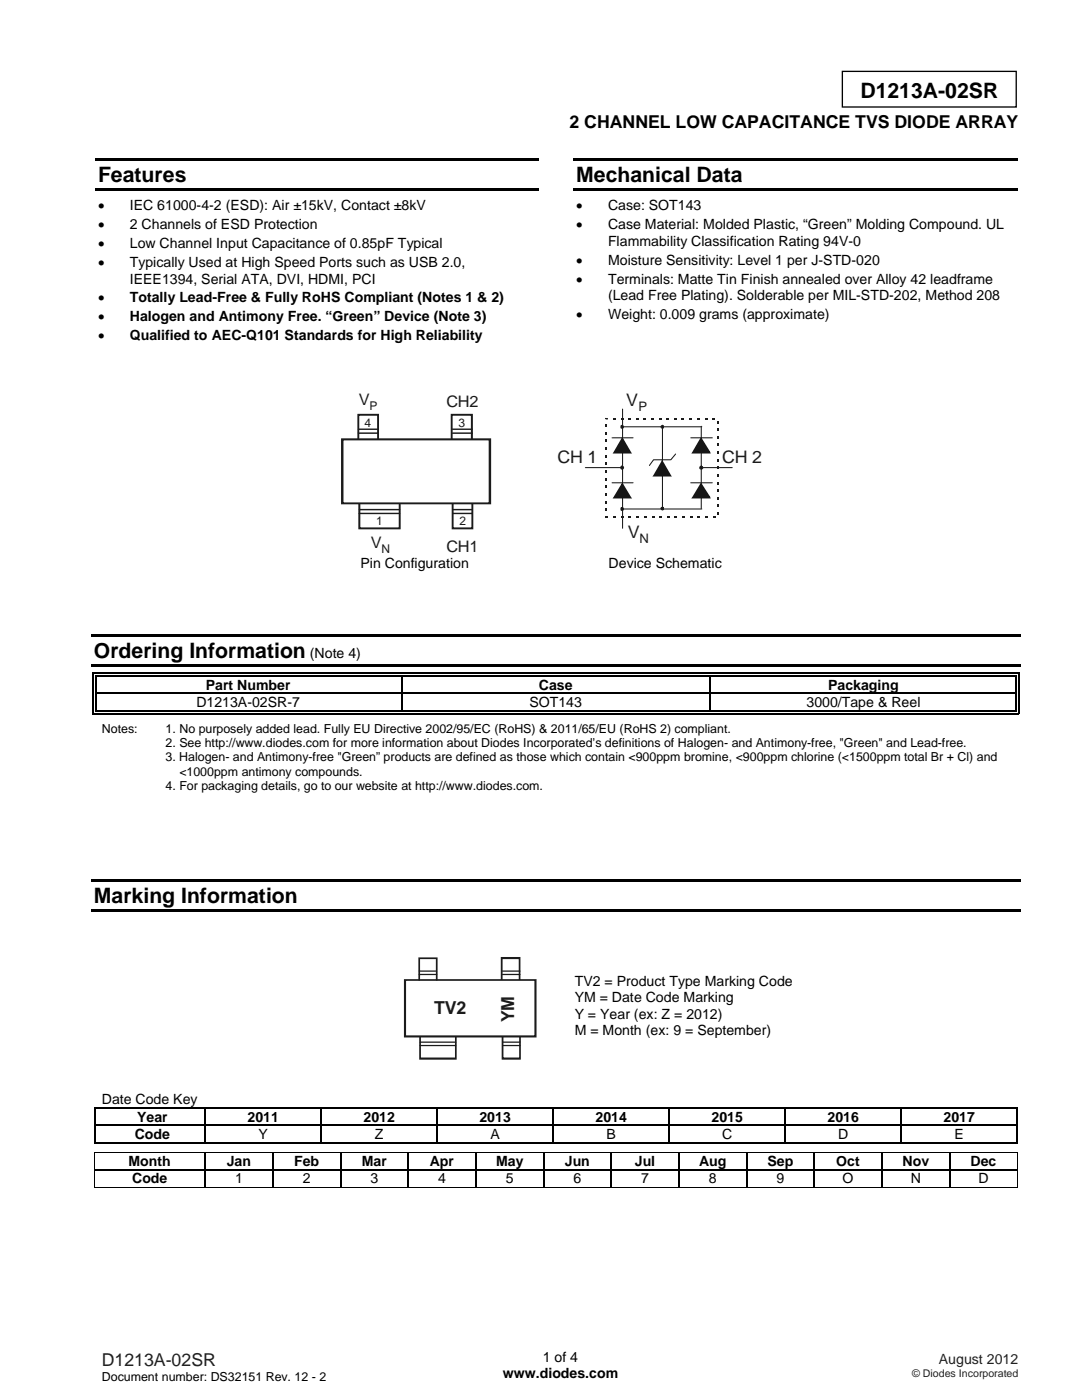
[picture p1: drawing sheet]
<svg xmlns="http://www.w3.org/2000/svg" width="216mm" height="279mm" viewBox="0 0 216 279" stroke-linecap="round" stroke-linejoin="round" font-family="sans-serif">
<path d="M168.1 14.2h34.7v7.2h-34.7z" fill="none" stroke="#000" stroke-width=".26"/>
<g fill="#000">
<path d="M19 31.5h88.6v.5h-88.6zM19 37.6h88.6v.5h-88.6zM114.4 31.5h88.7v.5h-88.7zM114.4 37.6h88.7v.5h-88.7zM18.2 126.5h185.5v.5h-185.5zM18.2 132.6h185.5v.6h-185.5zM18.5 134.2h.2v.8h-.2zM18.5 134.2h.7v.3h-.7zM18.5 138.3h.2v.2h-.2zM19 134.7h.2v.3h-.2zM19 138.3h.2v.2h-.2zM80.1 135h.3z"/>
<path d="M80.1 134.2h.8v.3h-.8zM80.1 134.7h.8v.3h-.8zM80.1 138.3h.3v.2h-.3zM141.5 135h.2zM141.5 134.2h.7v.3h-.7zM141.5 134.7h.7v.3h-.7zM141.5 138.3h.2v.2h-.2zM202.6 134.2h.8v.3h-.8zM202.6 134.7h.3v.3h-.3zM202.6 138.3h.3v.2h-.3zM203.1 134.2h.3v.8h-.3zM203.1 138.3h.3v.2h-.3z"/>
<path d="M18.5 142.3h.7v.3h-.7zM19 141.8h.2v.2h-.2zM80.1 141.8h.8v.2h-.8zM141.5 141.8h.7v.2h-.7zM141.5 142.3h.7v.3h-.7zM202.6 142.3h.8v.3h-.8zM202.6 141.8h.3v.2h-.3zM203.1 141.8h.3v.8h-.3zM18.2 175.4h185.5v.5h-185.5zM18.2 181.5h185.5v.5h-185.5zM18.7 221h.3v.3h-.3zM18.7 224.5h.3v.2h-.3z"/>
<path d="M18.8 229.9h.1v.1h-.1zM18.8 233.3h.1v.3h-.1zM40.8 221h.3v.3h-.3zM40.8 224.5h.3v.2h-.3zM40.8 233.3h.3v.3h-.3zM54.3 233.3h.3v.3h-.3zM64 221h.2v.3h-.2zM64 224.5h.2v.2h-.2zM67.8 233.3h.3v.3h-.3zM81.3 233.3h.3v.3h-.3zM87.1 221h.3v.3h-.3zM87.1 224.5h.3v.2h-.3z"/>
<path d="M94.8 233.3h.3v.3h-.3zM108.3 233.3h.3v.3h-.3zM110.3 221h.2v.3h-.2zM110.3 224.5h.2v.2h-.2zM121.9 233.3h.2v.3h-.2zM133.4 221h.3v.3h-.3zM133.4 224.5h.3v.2h-.3zM135.4 233.3h.2v.3h-.2zM148.8 233.3h.3v.3h-.3zM156.6 221h.2v.3h-.2zM156.6 224.5h.2v.2h-.2zM162.4 233.3h.2v.3h-.2z"/>
<path d="M175.9 233.3h.2v.3h-.2zM179.7 221h.3v.3h-.3zM179.7 224.5h.3v.2h-.3zM189.4 233.3h.2v.3h-.2zM202.9 221h.2v.3h-.2zM202.9 221h.2v.2h-.2zM202.9 224.5h.2v.2h-.2zM202.9 228h.2v.2h-.2zM202.9 229.9h.2v.1h-.2zM202.9 233.3h.2v.3h-.2zM202.9 236.8h.2v.2h-.2z"/>
</g>
<g fill="none" stroke="#000" stroke-width=".25">
<path d="M18.6 135v3.3M18.6 138.5v4.1M19.1 135v3.3M19.1 138.5v3.3M19.2 134.3h60.9M19.2 134.9h60.9M19.2 138.4h60.9M80.2 135v3.3M80.2 138.5v3.3M80.4 138.4h61.1M80.9 134.3h60.6M80.9 134.9h60.6"/>
<path d="M141.6 135v3.3M141.6 138.5v3.3M141.7 138.4h60.9M142.2 134.3h60.4M142.2 134.9h60.4M202.8 135v3.3M202.8 138.5v3.3M203.3 135v3.3M203.3 138.5v3.3M19.2 142.4h122.3M19.2 141.9h60.9M80.9 141.9h60.6"/>
<path d="M142.2 142.4h60.4M142.2 141.9h60.4M18.7 221.1h22.1M18.7 228.1h22.1M18.9 221.3v3.2M18.9 224.7v3.5M18.9 233.4h21.9M19 224.6h21.8M41 221.3v3.2M41 224.7v3.5M41 230v3.3M41 233.6v3.2"/>
<path d="M41.1 221.1h22.9M41.1 224.6h22.9M41.1 228.1h22.9M41.1 233.4h13.2M54.5 230v3.3M54.5 233.6v3.2M54.6 233.4h13.2M64.1 221.3v3.2M64.1 224.7v3.5M64.2 221.1h22.9M64.2 224.6h22.9M64.2 228.1h22.9"/>
<path d="M68 230v3.3M68 233.6v3.2M68.1 233.4h13.2M81.4 230v3.3M81.4 233.6v3.2M81.6 233.4h13.2M87.2 221.3v3.2M87.2 224.7v3.5M87.4 221.1h22.9M87.4 224.6h22.9M87.4 228.1h22.9M95 230v3.3"/>
<path d="M95 233.6v3.2M95.1 233.4h13.2M108.5 230v3.3M108.5 233.6v3.2M108.6 233.4h13.3M110.4 221.3v3.2M110.4 224.7v3.5M110.5 221.1h22.9M110.5 224.6h22.9M110.5 228.1h22.9M122 230v3.3M122 233.6v3.2"/>
<path d="M122.1 233.4h13.3M133.5 221.3v3.2M133.5 224.7v3.5M133.7 221.1h22.9M133.7 224.6h22.9M133.7 228.1h22.9M135.5 230v3.3M135.5 233.6v3.2M135.6 233.4h13.2M149 230v3.3M149 233.6v3.2M149.1 233.4h13.3"/>
<path d="M156.7 221.3v3.2M156.7 224.7v3.5M156.8 221.1h22.9M156.8 224.6h22.9M156.8 228.1h22.9M162.5 230v3.3M162.5 233.6v3.2M162.6 233.4h13.3M176 230v3.3M176 233.6v3.2M176.1 233.4h13.3M179.9 221.3v3.2"/>
<path d="M179.9 224.7v3.5M180 221.1h22.9M180 224.6h22.9M180 228.1h22.9M189.5 230v3.3M189.5 233.6v3.2M189.6 233.4h13.3M203 221.3v3.2M203 224.7v3.5"/>
</g>
<path d="M18.8 230h184.3M18.8 236.9h184.1M18.9 230v3.3M18.9 233.6v3.4M203 230v3.3M203 233.6v3.4" fill="none" stroke="#000" stroke-width=".2"/>
<path d="M124.2 85.2h15.8M124.2 81.6v23.8M132.2 85.3v16.3M139.9 85.1v16.4M124.2 101.6h15.8" fill="none" stroke="#1f1a17" stroke-width=".21"/>
<g fill="#131516">
<path d="M132.1 92.2l1.5 2.7h-3z"/>
<path d="M139.9 87.6l1.6 2.7h-3.1z"/>
<path d="M139.9 96.7l1.6 2.6h-3.1z"/>
<path d="M124.1 87.6l1.6 2.7h-3z"/>
<path d="M124.1 96.7l1.6 2.6h-3z"/>
</g>
<g fill="#131516">
<path d="M130.6 94.7h3v.4h-3zM133.6 94.9l.3-.1 .2 .3h-.5zM132 92.3l.3-.2 1.6 2.7-.3 .2zM132.1 91.8l.2 .3-.2 .1-.1-.1zM132 92.1l.3 .2-1.6 2.7-.3-.2zM130.4 94.8l.2 .1v.2h-.4z"/>
<path d="M138.4 90.1h3.1v.4h-3.1zM141.5 90.3l.2-.1 .1 .3h-.3zM139.7 87.7l.3-.2 1.7 2.7-.4 .2zM139.9 87.2l.1 .3-.1 .1-.2-.1zM139.7 87.5l.3 .2-1.4 2.7-.4-.2zM138.2 90.2l.2 .1v.2h-.5z"/>
<path d="M138.4 99.1h3.1v.4h-3.1zM141.5 99.3l.2-.1 .1 .3h-.3zM139.7 96.8l.3-.2 1.7 2.6-.4 .2zM139.9 96.2l.1 .4-.1 .1-.2-.1zM139.7 96.6l.3 .2-1.4 2.6-.4-.2zM138.2 99.2l.2 .1v.2h-.5z"/>
<path d="M122.7 90.1h3v.4h-3zM125.7 90.3l.2-.1 .2 .3h-.4zM124 87.7l.3-.2 1.6 2.7-.3 .2zM124.1 87.2l.2 .3-.2 .1-.1-.1zM124 87.5l.3 .2-1.5 2.7-.4-.2zM122.4 90.2l.3 .1v.2h-.5z"/>
<path d="M122.7 99.1h3v.4h-3zM125.7 99.3l.2-.1 .2 .3h-.4zM124 96.8l.3-.2 1.6 2.6-.3 .2zM124.1 96.2l.2 .4-.2 .1-.1-.1zM124 96.6l.3 .2-1.5 2.6-.4-.2zM122.4 99.2l.3 .1v.2h-.5z"/>
</g>
<path d="M116.8 93.3h7.5M122.1 87.4h4.2M122.1 96.4h4.2M137.8 87.4h4.3M137.8 96.4h4.3M139.9 93.3h6.2" fill="none" stroke="#1f1a17" stroke-width=".21"/>
<path d="M123.9 85l.2-.1 .2 .1 .1 .2-.1 .2-.2 .1-.2-.1z" fill-rule="evenodd" fill="#131516"/>
<path d="M123.9 85l.2-.1 .2 .1 .1 .2-.1 .2-.2 .1-.2-.1z" fill="none" stroke="#1f1a17" stroke-width=".2"/>
<path d="M132 85l.2-.1 .2 .1v.4l-.2 .1-.2-.1-.1-.2z" fill-rule="evenodd" fill="#131516"/>
<path d="M132 85l.2-.1 .2 .1v.4l-.2 .1-.2-.1-.1-.2z" fill="none" stroke="#1f1a17" stroke-width=".2"/>
<path d="M123.9 101.4l.2-.1 .2 .1 .1 .2-.1 .2-.2 .1-.2-.1z" fill-rule="evenodd" fill="#131516"/>
<path d="M123.9 101.4l.2-.1 .2 .1 .1 .2-.1 .2-.2 .1-.2-.1z" fill="none" stroke="#1f1a17" stroke-width=".2"/>
<path d="M132 101.3h.4v.4l-.2 .1-.2-.1-.1-.2z" fill-rule="evenodd" fill="#131516"/>
<path d="M132 101.3h.4v.4l-.2 .1-.2-.1-.1-.2z" fill="none" stroke="#1f1a17" stroke-width=".2"/>
<path d="M123.9 93.1l.2-.1 .2 .1 .1 .2-.1 .2-.2 .1-.2-.1z" fill-rule="evenodd" fill="#131516"/>
<path d="M123.9 93.1l.2-.1 .2 .1 .1 .2-.1 .2-.2 .1-.2-.1z" fill="none" stroke="#1f1a17" stroke-width=".2"/>
<path d="M139.7 93.1l.2-.1 .2 .1 .1 .3-.1 .2h-.4l-.1-.2z" fill-rule="evenodd" fill="#131516"/>
<path d="M139.7 93.1l.2-.1 .2 .1 .1 .3-.1 .2h-.4l-.1-.2z" fill="none" stroke="#1f1a17" stroke-width=".2"/>
<path d="M134.8 90.6l-.9 1.2h-3.5l-.8 1.1" fill="none" stroke="#1f1a17" stroke-width=".21"/>
<g fill="#1f1a17">
<path d="M120.9 103.1h.4v.3h-.4z"/>
<path d="M122.4 103.1h.5v.3h-.5z"/>
<path d="M123.9 103.1h.5v.3h-.5z"/>
<path d="M125.5 103.1h.4v.3h-.4z"/>
<path d="M127.1 103.1h.4v.3h-.4z"/>
<path d="M128.5 103.1h.4v.3h-.4z"/>
<path d="M130.1 103.1h.4v.3h-.4z"/>
<path d="M131.6 103.1h.4v.3h-.4z"/>
<path d="M133.1 103.1h.5v.3h-.5z"/>
<path d="M134.6 103.1h.5v.3h-.5z"/>
<path d="M136.2 103.1h.4v.3h-.4z"/>
<path d="M137.7 103.1h.5v.3h-.5z"/>
<path d="M139.2 103.1h.4v.3h-.4z"/>
<path d="M140.8 103.1h.4v.3h-.4z"/>
<path d="M142.2 103.1h.6v.3h-.6z"/>
<path d="M143.2 102.3h.2v.4h-.2z"/>
<path d="M143.2 100.7h.2v.5h-.2z"/>
<path d="M143.2 99.3h.2v.4h-.2z"/>
<path d="M143.2 97.7h.2v.4h-.2z"/>
<path d="M143.2 96.1h.2v.6h-.2z"/>
<path d="M143.2 94.7h.2v.4h-.2z"/>
<path d="M143.2 93.1h.2v.4h-.2z"/>
<path d="M143.2 91.7h.2v.4h-.2z"/>
<path d="M143.2 90.1h.2v.4h-.2z"/>
<path d="M143.2 88.5h.2v.5h-.2z"/>
<path d="M143.2 87.1h.2v.4h-.2z"/>
<path d="M143.2 85.5h.2v.4h-.2z"/>
<path d="M143.2 84h.2v.5h-.2z"/>
<path d="M142.2 83.4h.5v.3h-.5z"/>
<path d="M140.7 83.4h.4v.3h-.4z"/>
<path d="M139.1 83.4h.5v.3h-.5z"/>
<path d="M137.6 83.4h.4v.3h-.4z"/>
<path d="M136.1 83.4h.4v.3h-.4z"/>
<path d="M134.6 83.4h.4v.3h-.4z"/>
<path d="M133 83.4h.5v.3h-.5z"/>
<path d="M131.6 83.4h.4v.3h-.4z"/>
<path d="M130 83.4h.4v.3h-.4z"/>
<path d="M128.4 83.4h.5v.3h-.5z"/>
<path d="M127 83.4h.4v.3h-.4z"/>
<path d="M125.4 83.4h.4v.3h-.4z"/>
<path d="M123.9 83.4h.4v.3h-.4z"/>
<path d="M122.3 83.4h.5v.3h-.5z"/>
<path d="M120.8 83.4h.1l-.1 .1 .5-.1v.3h-.4z"/>
<path d="M120.8 83.5l.2 .1z"/>
<path d="M120.8 84.8h.2v.4h-.2z"/>
<path d="M120.8 86.2h.2v.4h-.2z"/>
<path d="M120.8 87.8h.2v.4h-.2z"/>
<path d="M120.8 89.3h.2v.5h-.2z"/>
<path d="M120.8 90.8h.2v.4h-.2z"/>
<path d="M120.8 92.4h.2v.4h-.2z"/>
<path d="M120.8 93.9h.2v.4h-.2z"/>
<path d="M120.8 95.4h.2v.4h-.2z"/>
<path d="M120.8 96.9h.2v.5h-.2z"/>
<path d="M120.8 98.4h.2v.5h-.2z"/>
<path d="M120.8 100h.2v.4h-.2z"/>
<path d="M120.8 101.5h.2v.4h-.2z"/>
<path d="M120.8 103h.2l-.1 .4h-.1v-.1l.1 .1z"/>
<path d="M80.9 195.4h25.9v.3h-25.9zM106.8 195.4h.3v.2h-.3zM106.6 195.6h.5v11.3h-.5zM106.8 206.9h.3v.2h-.3zM80.9 206.6h25.9v.5h-25.9zM80.6 206.9h.3v.2h-.3zM80.6 195.6h.4v11.3h-.4zM80.6 195.4h.3v.2h-.3z"/>
<path d="M103.5 191.2h.3v4.4h-.3zM103.7 191h.1v.2h-.1zM100.1 191h3.6v.4h-3.6zM99.9 191h.2v.2h-.2zM99.9 191.2h.4v4.4h-.4z"/>
<path d="M83.7 206.9h.3v4.3h-.3zM83.7 211.2h.1v.3h-.1zM83.8 211.1h7.2v.4h-7.2zM91 211.2h.1v.3h-.1zM90.8 206.9h.3v4.3h-.3z"/>
<path d="M87 191.2h.3v4.5h-.3zM87.1 191.1h.2v.1h-.2zM83.7 191.1h3.4v.3h-3.4zM83.5 191.1h.2v.1h-.2zM83.5 191.2h.3v4.5h-.3z"/>
<path d="M100.1 206.9h.4v4.3h-.4zM100.1 211.2h.2v.3h-.2zM100.3 211.1h3.5v.4h-3.5zM103.8 211.2h.1v.3h-.1zM103.6 206.9h.3v4.3h-.3z"/>
</g>
<path d="M83.7 194.5h3.4M83.7 193.8h3.4M100.3 194.5h3.5M100.3 193.8h3.5M83.8 208.7h7.2M83.8 208h7.2M100.3 208.7h3.5M100.3 208h3.5" fill="none" stroke="#1f1a17" stroke-width=".25"/>
<g fill="#1f1a17">
<path d="M68.3 87.5h29.4v.4h-29.4zM97.7 87.5h.3v.2h-.3zM97.5 87.7h.5v12.8h-.5zM97.7 100.5h.3v.1h-.3zM68.3 100.3h29.4v.3h-29.4zM68.1 100.5h.2v.1h-.2zM68.1 87.7h.4v12.8h-.4zM68.1 87.5h.2v.2h-.2z"/>
<path d="M94 82.8h.4v5h-.4zM94.2 82.6h.2v.2h-.2zM90.1 82.6h4.1v.4h-4.1zM89.9 82.6h.2v.2h-.2zM89.9 82.8h.4v5h-.4z"/>
<path d="M71.5 100.5h.4v5h-.4zM71.5 105.5h.2v.1h-.2zM71.7 105.3h8.1v.3h-8.1zM79.8 105.5h.1v.1h-.1zM79.6 100.5h.3v5h-.3z"/>
<path d="M75.2 82.8h.4v5h-.4zM75.4 82.6h.2v.2h-.2zM71.5 82.6h3.9v.4h-3.9zM71.3 82.6h.2v.2h-.2zM71.3 82.8h.4v5h-.4z"/>
<path d="M90.1 100.5h.4v5h-.4zM90.1 105.5h.2v.1h-.2zM90.3 105.3h4v.3h-4zM94.3 105.5h.1v.1h-.1zM94.1 100.5h.3v5h-.3z"/>
</g>
<path d="M71.5 86.4h3.9M71.5 85.7h3.9M90.3 86.4h4M90.3 85.7h4M71.7 102.5h8.1M71.7 101.7h8.1M90.3 102.5h4M90.3 101.7h4" fill="none" stroke="#1f1a17" stroke-width=".29"/>
<g font-size="4.2">
<text x="171.7" y="19.6">D1213A-02SR</text>
<text x="19.6" y="36.3">Features</text>
<text x="115" y="36.3">Mechanical Data</text>
<text x="18.7" y="131.4">Ordering Information</text>
<text x="18.7" y="180.2">Marking Information</text>
</g>
<g font-size="3.6" fill="#1f1a17">
<text x="86.6" y="202.4">TV2</text>
<text x="102.6" y="204" transform="rotate(-90 102.6 204)">YM</text>
</g>
<text font-size="3.5" x="113.6" y="25.6">2 CHANNEL LOW CAPACITANCE TVS DIODE ARRAY</text>
<text font-size="3.5" fill="#231f20" x="20.3" y="272.5">D1213A-02SR</text>
<g font-size="3.4" fill="#1f1a17">
<text x="125" y="81">V</text>
<text x="111.3" y="92.5">CH 1</text>
<text x="144.1" y="92.5">CH 2</text>
<text x="125.3" y="107.4">V</text>
</g>
<g font-size="3.2" fill="#1f1a17">
<text x="71.6" y="80.8">V</text>
<text x="89.1" y="81.2">CH2</text>
<text x="74" y="109.4">V</text>
<text x="89.1" y="110.2">CH1</text>
</g>
<g font-size="2.8">
<text x="19.6" y="42">•</text>
<text x="25.9" y="42">IEC 61000-4-2 (ESD): Air ±15kV, Contact ±8kV</text>
<text x="115" y="42">•</text>
<text x="121.3" y="42">Case: SOT143</text>
<text x="19.6" y="45.8">•</text>
<text x="25.9" y="45.8">2 Channels of ESD Protection</text>
<text x="115" y="45.8">•</text>
<text x="121.3" y="45.8">Case Material: Molded Plastic, “Green” Molding Compound. UL</text>
<text x="19.6" y="49.6">•</text>
<text x="19.6" y="53.3">•</text>
<text x="25.9" y="49.6">Low Channel Input Capacitance of 0.85pF Typical</text>
<text x="25.9" y="53.3">Typically Used at High Speed Ports such as USB 2.0,</text>
<text x="115" y="52.8">•</text>
<text x="121.3" y="49">Flammability Classification Rating 94V-0</text>
<text x="121.3" y="52.8">Moisture Sensitivity: Level 1 per J-STD-020</text>
<text x="25.9" y="56.6">IEEE1394, Serial ATA, DVI, HDMI, PCI</text>
<text x="115" y="56.6">•</text>
<text x="121.3" y="59.8">(Lead Free Plating). Solderable per MIL-STD-202, Method 208</text>
<text x="121.3" y="56.6">Terminals: Matte Tin Finish annealed over Alloy 42 leadframe</text>
<text x="19.6" y="60.4">•</text>
<text x="19.6" y="64.2">•</text>
<text x="25.9" y="60.4">Totally Lead-Free &amp; Fully RoHS Compliant (Notes 1 &amp; 2)</text>
<text x="25.9" y="64.2">Halogen and Antimony Free. “Green” Device (Note 3)</text>
<text x="115" y="63.6">•</text>
<text x="121.3" y="63.6">Weight: 0.009 grams (approximate)</text>
<text x="19.6" y="67.9">•</text>
<text x="25.9" y="67.9">Qualified to AEC-Q101 Standards for High Reliability</text>
<text x="71.9" y="113.3">Pin Configuration</text>
<text x="121.5" y="113.3">Device Schematic</text>
<text x="61.8" y="131.4">(Note 4)</text>
<text x="41.1" y="137.6">Part Number</text>
<text x="107.5" y="137.6">Case</text>
<text x="165.2" y="137.6">Packaging</text>
<text x="39.2" y="141.1">D1213A-02SR-7</text>
<text x="105.6" y="141.1">SOT143</text>
<text x="160.9" y="141.1">3000/Tape &amp; Reel</text>
<text x="114.7" y="196.8">TV2 = Product Type Marking Code</text>
<text x="114.7" y="200">YM = Date Code Marking</text>
<text x="114.7" y="203.3">Y = Year (ex: Z = 2012)</text>
<text x="114.7" y="206.5">M = Month (ex: 9 = September)</text>
<text x="20.3" y="220.3">Date Code Key</text>
<text x="26.9" y="227.4">Code</text>
<text x="27.4" y="223.8">Year</text>
<text x="49.4" y="223.8">2011</text>
<text x="51.6" y="227.4">Y</text>
<text x="72.5" y="223.8">2012</text>
<text x="74.8" y="227.4">Z</text>
<text x="95.7" y="223.8">2013</text>
<text x="97.9" y="227.4">A</text>
<text x="118.8" y="223.8">2014</text>
<text x="121" y="227.4">B</text>
<text x="142" y="223.8">2015</text>
<text x="144.1" y="227.4">C</text>
<text x="165.1" y="223.8">2016</text>
<text x="167.3" y="227.4">D</text>
<text x="188.3" y="223.8">2017</text>
<text x="190.5" y="227.4">E</text>
<text x="25.7" y="232.7">Month</text>
<text x="45.3" y="232.7">Jan</text>
<text x="58.7" y="232.7">Feb</text>
<text x="72.2" y="232.7">Mar</text>
<text x="85.8" y="232.7">Apr</text>
<text x="99" y="232.7">May</text>
<text x="112.7" y="232.7">Jun</text>
<text x="126.7" y="232.7">Jul</text>
<text x="139.5" y="232.7">Aug</text>
<text x="153.1" y="232.7">Sep</text>
<text x="166.9" y="232.7">Oct</text>
<text x="180.1" y="232.7">Nov</text>
<text x="193.7" y="232.7">Dec</text>
<text x="26.4" y="236.2">Code</text>
<text x="46.9" y="236.2">1</text>
<text x="60.4" y="236.2">2</text>
<text x="73.9" y="236.2">3</text>
<text x="87.4" y="236.2">4</text>
<text x="100.9" y="236.2">5</text>
<text x="114.5" y="236.2">6</text>
<text x="128" y="236.2">7</text>
<text x="141.4" y="236.2">8</text>
<text x="155" y="236.2">9</text>
<text x="168.1" y="236.2">O</text>
<text x="181.7" y="236.2">N</text>
<text x="195.2" y="236.2">D</text>
<text x="100.3" y="275.1">www.diodes.com</text>
<text x="108.3" y="271.9">1 of 4</text>
</g>
<text font-size="2.8" fill="#231f20" x="187.3" y="272.2">August 2012</text>
<g font-size="2.6" fill="#1f1a17">
<text x="127.4" y="82">P</text>
<text x="127.6" y="108.5">N</text>
</g>
<g font-size="2.5">
<text x="20.3" y="146.2">Notes:</text>
<text x="33" y="149.1">2. See http://www.diodes.com for more information about Diodes Incorporated’s definitions of Halogen- and Antimony-free, &quot;Green&quot; and Lead-free.</text>
<text x="33" y="146.2">1. No purposely added lead. Fully EU Directive 2002/95/EC (RoHS) &amp; 2011/65/EU (RoHS 2) compliant.</text>
<text x="33" y="151.9">3. Halogen- and Antimony-free &quot;Green” products are defined as those which contain &lt;900ppm bromine, &lt;900ppm chlorine (&lt;1500ppm total Br + Cl) and</text>
<text x="35.8" y="154.8">&lt;1000ppm antimony compounds.</text>
<text x="33" y="157.6">4. For packaging details, go to our website at http://www.diodes.com.</text>
<text x="20.3" y="275.6">Document number: DS32151 Rev. 12 - 2</text>
</g>
<g font-size="2.4" fill="#1f1a17">
<text x="73.7" y="81.7">P</text>
<text x="72.7" y="85.2">4</text>
<text x="91.5" y="85.2">3</text>
<text x="75.1" y="104.8">1</text>
<text x="91.7" y="104.8">2</text>
<text x="76.1" y="110.3">N</text>
</g>
<text font-size="2.1" fill="#231f20" x="182" y="274.8">© Diodes Incorporated</text>
</svg>
